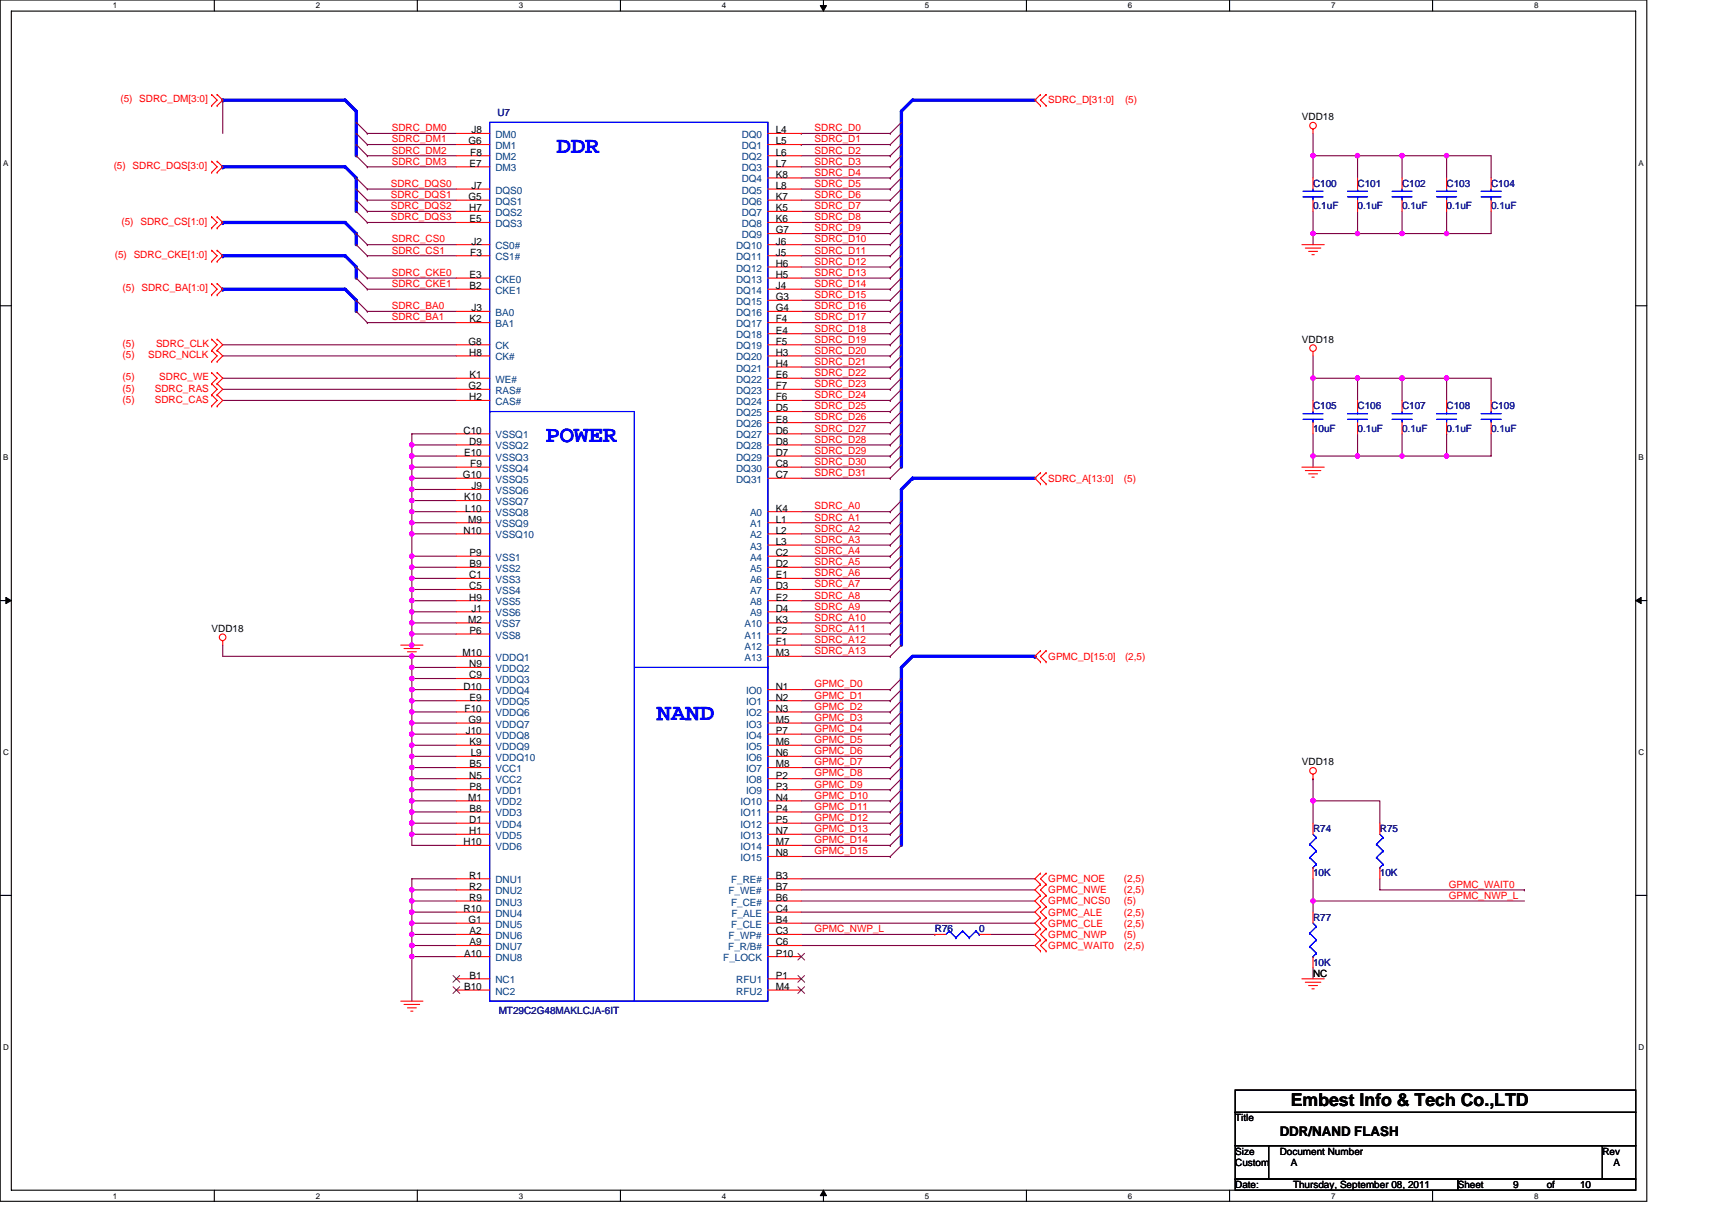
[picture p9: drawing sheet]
<svg xmlns="http://www.w3.org/2000/svg" width="297mm" height="210mm" viewBox="0 0 297 210" stroke-linecap="round" stroke-linejoin="round" font-family="sans-serif">
<path d="M0 0h285.7v208.5h-285.7zM2 1.9h281.8v204.6h-281.8z" fill="none" stroke="#000" stroke-width=".19"/>
<g fill="#fff">
<path d="M19.6 .2h.7v1.6h-.7z"/>
<path d="M19.6 206.8h.7v1.5h-.7z"/>
</g>
<path d="M37.2 0v1.9M37.2 206.5v2" fill="none" stroke="#000" stroke-width=".19"/>
<g fill="#fff">
<path d="M54.8 .2h.8v1.6h-.8z"/>
<path d="M54.8 206.8h.8v1.5h-.8z"/>
</g>
<path d="M72.4 0v1.9M72.4 206.5v2" fill="none" stroke="#000" stroke-width=".19"/>
<g fill="#fff">
<path d="M90 .2h.8v1.6h-.8z"/>
<path d="M90 206.8h.8v1.5h-.8z"/>
</g>
<path d="M107.7 0v1.9M107.7 206.5v2" fill="none" stroke="#000" stroke-width=".19"/>
<g fill="#fff">
<path d="M125.3 .2h.7v1.6h-.7z"/>
<path d="M125.3 206.8h.7v1.5h-.7z"/>
</g>
<path d="M142.9 0v1.9M142.9 206.5v2" fill="none" stroke="#000" stroke-width=".19"/>
<path d="M142.3 1h1.1l-.5 .9zM142.9 206.5l.5 1h-1.1z" fill="#000" stroke="#000" stroke-width=".17"/>
<g fill="#fff">
<path d="M160.5 .2h.7v1.6h-.7z"/>
<path d="M160.5 206.8h.7v1.5h-.7z"/>
</g>
<path d="M178.1 0v1.9M178.1 206.5v2" fill="none" stroke="#000" stroke-width=".19"/>
<g fill="#fff">
<path d="M195.7 .2h.8v1.6h-.8z"/>
<path d="M195.7 206.8h.8v1.5h-.8z"/>
</g>
<path d="M213.3 0v1.9M213.3 206.5v2" fill="none" stroke="#000" stroke-width=".19"/>
<g fill="#fff">
<path d="M230.9 .2h.8v1.6h-.8z"/>
<path d="M230.9 206.8h.8v1.5h-.8z"/>
</g>
<path d="M248.6 0v1.9M248.6 206.5v2" fill="none" stroke="#000" stroke-width=".19"/>
<g fill="#fff">
<path d="M266.2 .2h.7v1.6h-.7z"/>
<path d="M266.2 206.8h.7v1.5h-.7z"/>
<path d="M.5 27.5h.9v1.5h-.9z"/>
<path d="M284.3 27.5h.9v1.5h-.9z"/>
<path d="M.5 78.6h.9v1.6h-.9z"/>
<path d="M284.3 78.6h.9v1.6h-.9z"/>
</g>
<path d="M0 53.1h2M283.8 53.1h1.9" fill="none" stroke="#000" stroke-width=".19"/>
<g fill="#fff">
<path d="M.5 129.8h1v1.5h-1z"/>
<path d="M284.3 129.8h1v1.5h-1z"/>
</g>
<path d="M0 104.2h2M283.8 104.2h1.9" fill="none" stroke="#000" stroke-width=".19"/>
<path d="M1 103.7l1 .5-1 .6zM283.8 104.2l1-.5v1.1z" fill="#000" stroke="#000" stroke-width=".17"/>
<g fill="#fff">
<path d="M.5 181h1v1.5h-1z"/>
<path d="M284.3 181h1v1.5h-1z"/>
</g>
<path d="M0 155.4h2M283.8 155.4h1.9M214.3 189.2h69.5v3.8h-69.5zM214.3 193h69.5v5.8h-69.5zM214.3 198.8h5.8v5.8h-5.8zM220.1 198.8h57.9v5.8h-57.9zM278 198.8h5.8v5.8h-5.8zM214.3 204.6h38.6v1.9h-38.6zM252.9 204.6h30.9v1.9h-30.9z" fill="none" stroke="#000" stroke-width=".19"/>
<g fill="none" stroke="#800040" stroke-width=".19">
<path d="M38.6 17.4v5.8M61.8 21.2h.1M61.8 23.2h.1M61.8 25.1h.1M61.8 27h.1M61.8 30.9h.1M61.8 32.8h.1M61.8 34.7h.1M61.8 36.7h.1M61.8 21.2l1.9 2M61.8 23.2l1.9 1.9M61.8 25.1l1.9 1.9"/>
<path d="M61.8 27l1.9 2M61.8 30.9l1.9 1.9M61.8 32.8l1.9 1.9M61.8 34.7l1.9 2M61.8 36.7l1.9 1.9M63.7 23.2h.1M63.7 25.1h.1M63.7 27h.1M63.7 29h.1M63.7 32.8h.1M63.7 34.7h.1M63.7 36.7h.1"/>
<path d="M63.7 38.6h.1M63.7 23.2h15.5M63.7 25.1h15.5M63.7 27h15.5M63.7 29h15.5M63.7 32.8h15.5M63.7 34.7h15.5M63.7 36.7h15.5M63.7 38.6h15.5M139 23.2h.1M139 25.1h.1M139 23.2h15.5"/>
<path d="M139 25.1h15.5M139 27h15.5M139 29h15.5M139 32.8h15.5M139 34.7h15.5M139 36.7h15.5M139 38.6h15.5M139 30.9h15.5M154.5 27h.1M154.5 29h.1M154.5 30.9h.1M154.5 32.8h.1"/>
<path d="M154.5 34.7h.1M154.5 36.7h.1M154.5 38.6h.1M154.5 23.2h.1M154.5 25.1h.1M156.4 21.2l-1.9 2M156.4 23.2l-1.9 1.9M156.4 25.1l-1.9 1.9M156.4 27l-1.9 2M156.4 29l-1.9 1.9M156.4 30.9l-1.9 1.9M156.4 32.8l-1.9 1.9"/>
<path d="M156.4 34.7l-1.9 2M156.4 36.7l-1.9 1.9M156.4 38.6l-1.9 1.9M227.8 23.2v3.8h7.7M227.8 27h.1M227.8 36.7v3.8M227.8 27v3.9M235.5 27h.1M235.5 27h7.8M235.5 36.7v3.8M235.5 27v3.9M243.3 27h.1"/>
<path d="M243.3 36.7v3.8M243.3 27h15.4v3.9M243.3 27v3.9M251 27h.1M251 27v3.9M251 36.7v3.8M258.7 36.7v3.8h-30.9M38.6 59.8h40.6M61.8 40.5h.1M61.8 42.5h.1M61.8 46.3h.1M61.8 48.3h.1"/>
<path d="M61.8 52.1h.1M61.8 54h.1M61.8 40.5l1.9 2M61.8 42.5l1.9 1.9M61.8 46.3l1.9 2M61.8 48.3l1.9 1.9M61.8 52.1l1.9 1.9M61.8 54l1.9 2M63.7 42.5h.1M63.7 44.4h.1M63.7 48.3h.1M63.7 50.2h.1"/>
<path d="M63.7 54h.1M63.7 56h.1M63.7 42.5h15.5M63.7 44.4h15.5M63.7 48.3h15.5M63.7 50.2h15.5M63.7 54h15.5M63.7 56h15.5M139 42.5h15.5M139 44.4h15.5M139 48.3h15.5M139 50.2h15.5"/>
<path d="M139 54h15.5M139 56h15.5M139 40.5h15.5M139 46.3h15.5M139 52.1h15.5M139 57.9h15.5M139 59.8h15.5M154.5 40.5h.1M154.5 42.5h.1M154.5 44.4h.1M154.5 46.3h.1M154.5 48.3h.1"/>
<path d="M154.5 50.2h.1M154.5 52.1h.1M154.5 54h.1M154.5 56h.1M154.5 57.9h.1M154.5 59.8h.1M156.4 40.5l-1.9 2M156.4 42.5l-1.9 1.9M156.4 44.4l-1.9 1.9M156.4 46.3l-1.9 2M156.4 48.3l-1.9 1.9M156.4 50.2l-1.9 1.9"/>
<path d="M156.4 52.1l-1.9 1.9M156.4 54l-1.9 2M156.4 56l-1.9 1.9M156.4 57.9l-1.9 1.9M156.4 59.8l-1.9 2M227.8 40.5v2M227.8 40.5h.1M235.5 40.5h.1M243.3 40.5h.1M251 40.5h.1M38.6 61.8h40.6M38.6 65.6h40.6"/>
<path d="M38.6 67.6h40.6M38.6 69.5h40.6M71.5 77.2h.1M71.5 79.1h7.7M71.5 79.1h.1M71.5 77.2v15.4M79.2 75.3h-7.7v1.9h7.7M139 65.6h15.5M139 79.1h15.5M139 61.8h15.5M139 63.7h15.5M139 67.6h15.5"/>
<path d="M139 69.5h15.5M139 71.4h15.5M139 73.3h15.5M139 75.3h15.5M139 77.2h15.5M154.5 61.8h.1M154.5 63.7h.1M154.5 65.6h.1M154.5 67.6h.1M154.5 69.5h.1M154.5 71.4h.1M154.5 73.3h.1"/>
<path d="M154.5 75.3h.1M154.5 77.2h.1M154.5 79.1h.1M156.4 61.8l-1.9 1.9M156.4 63.7l-1.9 1.9M156.4 65.6l-1.9 2M156.4 67.6l-1.9 1.9M156.4 69.5l-1.9 1.9M156.4 71.4l-1.9 1.9M156.4 73.3l-1.9 2M156.4 75.3l-1.9 1.9M156.4 77.2l-1.9 1.9"/>
<path d="M156.4 79.1l-1.9 2M227.8 61.8v3.8h7.7M227.8 79.1v2M227.8 79.1h.1M227.8 65.6h.1M227.8 75.3v3.8M227.8 65.6v3.9M227.8 79.1h23.2M235.5 65.6h.1M235.5 65.6h7.8M235.5 75.3v3.8M235.5 79.1h.1"/>
<path d="M235.5 65.6v3.9M243.3 65.6h15.4v3.9M243.3 65.6h.1M243.3 75.3v3.8M243.3 79.1h.1M243.3 65.6v3.9M251 65.6h.1M251 65.6v3.9M251 75.3h.1M251 75.3v3.8M258.7 75.3v3.8h-7.7M71.5 81.1h7.7"/>
<path d="M71.5 81.1h.1M71.5 83h7.7M71.5 83h.1M71.5 84.9h7.7M71.5 84.9h.1M71.5 86.9h7.7M71.5 86.9h.1M71.5 88.8h7.7M71.5 88.8h.1M71.5 90.7h7.7M71.5 90.7h.1M71.5 92.6h7.7"/>
<path d="M71.5 92.6v3.9h7.7M71.5 92.6h.1M71.5 96.5h.1M71.5 98.4h7.7M71.5 98.4h.1M71.5 96.5v11.6M139 81.1h15.5M139 83h15.5M139 88.8h15.5M139 90.7h15.5M139 92.6h15.5M139 94.6h15.5"/>
<path d="M139 96.5h15.5M139 98.4h15.5M154.5 81.1h.1M154.5 83h.1M154.5 88.8h.1M154.5 90.7h.1M154.5 92.6h.1M154.5 94.6h.1M154.5 96.5h.1M154.5 98.4h.1M156.4 81.1l-1.9 1.9M156.4 86.9l-1.9 1.9"/>
<path d="M156.4 88.8l-1.9 1.9M156.4 90.7l-1.9 1.9M156.4 92.6l-1.9 2M156.4 94.6l-1.9 1.9M156.4 96.5l-1.9 1.9M156.4 98.4l-1.9 2M38.6 112v1.9h32.9M71.5 110h.1M71.5 100.4h7.7M71.5 100.4h.1M71.5 102.3h7.7M71.5 102.3h.1"/>
<path d="M71.5 104.2h7.7M71.5 106.2h.1M71.5 106.2h7.7M71.5 108.1h.1M71.5 113.9h.1M71.5 115.8h.1M71.5 115.8v2h7.7M71.5 117.8h.1M71.5 119.7h7.7M71.5 119.7h.1M71.5 104.2h.1M71.5 108.1v1.9"/>
<path d="M71.5 110v2M71.5 117.8v19.3M71.5 110h7.7M71.5 108.1h7.7M71.5 115.8h7.7M79.2 113.9h-7.7v1.9M139 110h15.5M139 108.1h15.5M139 113.9h15.5M139 100.4h15.5M139 102.3h15.5M139 104.2h15.5"/>
<path d="M139 106.2h15.5M139 112h15.5M139 119.7h15.5M154.5 100.4h.1M154.5 102.3h.1M154.5 104.2h.1M154.5 106.2h.1M154.5 108.1h.1M154.5 110h.1M154.5 112h.1M154.5 113.9h.1M154.5 119.7h.1"/>
<path d="M156.4 100.4l-1.9 1.9M156.4 102.3l-1.9 1.9M156.4 104.2l-1.9 2M156.4 106.2l-1.9 1.9M156.4 108.1l-1.9 1.9M156.4 110l-1.9 2M156.4 112l-1.9 1.9M156.4 117.8l-1.9 1.9M156.4 119.7l-1.9 1.9M71.5 121.6h7.7M71.5 121.6h.1M71.5 123.5h7.7"/>
<path d="M71.5 123.5h.1M71.5 125.5h7.7M71.5 125.5h.1M71.5 127.4h7.7M71.5 127.4h.1M71.5 129.3h7.7M71.5 129.3h.1M71.5 131.3h7.7M71.5 131.3h.1M71.5 133.2h7.7M71.5 133.2h.1M71.5 135.1h7.7"/>
<path d="M71.5 137.1v1.9M71.5 137.1h.1M71.5 139h.1M71.5 135.1h.1M71.5 139v1.9M71.5 137.1h7.7M71.5 139h7.7M139 137.1h15.5M139 139h15.5M139 121.6h15.5M139 123.5h15.5M139 125.5h15.5"/>
<path d="M139 127.4h15.5M139 129.3h15.5M139 131.3h15.5M139 133.2h15.5M139 135.1h15.5M154.5 121.6h.1M154.5 123.5h.1M154.5 125.5h.1M154.5 127.4h.1M154.5 129.3h.1M154.5 131.3h.1M154.5 133.2h.1"/>
<path d="M154.5 135.1h.1M154.5 137.1h.1M154.5 139h.1M156.4 121.6l-1.9 1.9M156.4 123.5l-1.9 2M156.4 125.5l-1.9 1.9M156.4 127.4l-1.9 1.9M156.4 129.3l-1.9 2M156.4 131.3l-1.9 1.9M156.4 133.2l-1.9 1.9M156.4 135.1l-1.9 2M156.4 137.1l-1.9 1.9"/>
<path d="M156.4 139l-1.9 1.9M227.8 139h.1M227.8 135.1v3.9h11.6v3.9M227.8 135.1h.1M227.8 139v3.9M71.5 144.8v1.9h7.7M71.5 140.9v2M71.5 140.9h.1M71.5 142.9h.1M71.5 144.8h.1M71.5 154.4h7.7M71.5 154.4h.1"/>
<path d="M71.5 156.4h7.7M71.5 156.4v1.9h7.7M71.5 156.4h.1M71.5 158.3h.1M71.5 142.9v1.9M71.5 154.4v2M71.5 158.3v3.9M71.5 140.9h7.7M71.5 142.9h7.7M71.5 144.8h7.7M79.2 152.5h-7.7v1.9M139 152.5h40.6"/>
<path d="M139 154.4h40.6M139 156.4h40.6M139 158.3h40.6M139 140.9h15.5M139 142.9h15.5M139 144.8h15.5M139 146.7h15.5M139 148.6h15.5M154.5 140.9h.1M154.5 142.9h.1M154.5 144.8h.1M154.5 146.7h.1"/>
<path d="M154.5 148.6h.1M156.4 140.9l-1.9 2M156.4 142.9l-1.9 1.9M156.4 144.8l-1.9 1.9M156.4 146.7l-1.9 1.9M227.8 156.4h.1M227.8 152.5v3.9M227.8 156.4v1.9M227.8 156.4h36.7M239.4 152.5v1.9h25.1M264.5 154.4h.1M71.5 160.2h7.7"/>
<path d="M71.5 162.2v1.9M71.5 162.2h.1M71.5 164.1h.1M71.5 166h7.7M71.5 166h.1M71.5 160.2h.1M71.5 164.1v9.6M71.5 162.2h7.7M71.5 164.1h7.7M139 164.1h40.6M139 160.2h40.6M139 162.2h23.2"/>
<path d="M162.2 162.2h.1M171.8 162.2h7.8M227.8 167.9v2"/>
</g>
<g fill="none" stroke="#00f" stroke-width=".57">
<path d="M38.6 17.4h21.3l1.9 1.9v7.7M38.6 17.4h.1M179.6 17.4h-21.3l-1.9 1.9v61.8M38.6 29h21.3l1.9 1.9v5.8M38.6 29h.1M38.6 38.6h21.3l1.9 1.9v2M38.6 38.6h.1M38.6 44.4h21.3l1.9 1.9v2M38.6 44.4h.1M38.6 50.2h21.3l1.9 1.9v1.9M38.6 50.2h.1M158.3 83l-1.9 1.9v27.1"/>
<path d="M158.3 83h.1M158.3 83h21.3M179.6 113.9h-21.3l-1.9 1.9v30.9M179.6 113.9h.1"/>
</g>
<g fill="#f0f" stroke="#f0f" stroke-width=".19">
<circle cx="71.4" cy="79.1" r=".38"/>
<circle cx="71.4" cy="77.2" r=".38"/>
<circle cx="71.4" cy="110" r=".38"/>
<circle cx="71.4" cy="81.1" r=".38"/>
<circle cx="71.4" cy="83" r=".38"/>
<circle cx="71.4" cy="84.9" r=".38"/>
<circle cx="71.4" cy="86.9" r=".38"/>
<circle cx="71.4" cy="88.8" r=".38"/>
<circle cx="71.4" cy="90.7" r=".38"/>
<circle cx="71.4" cy="92.6" r=".38"/>
<circle cx="71.4" cy="96.5" r=".38"/>
<circle cx="71.4" cy="98.4" r=".38"/>
<circle cx="71.4" cy="100.4" r=".38"/>
<circle cx="71.4" cy="102.3" r=".38"/>
<circle cx="71.4" cy="106.2" r=".38"/>
<circle cx="71.4" cy="108.1" r=".38"/>
<circle cx="71.4" cy="111.9" r=".38"/>
<circle cx="71.4" cy="113.9" r=".38"/>
<circle cx="71.4" cy="115.8" r=".38"/>
<circle cx="71.4" cy="119.7" r=".38"/>
<circle cx="71.4" cy="117.7" r=".38"/>
<circle cx="71.4" cy="121.6" r=".38"/>
<circle cx="71.4" cy="123.5" r=".38"/>
<circle cx="71.4" cy="125.5" r=".38"/>
<circle cx="71.4" cy="127.4" r=".38"/>
<circle cx="71.4" cy="129.3" r=".38"/>
<circle cx="71.4" cy="131.3" r=".38"/>
<circle cx="71.4" cy="133.2" r=".38"/>
<circle cx="71.4" cy="137" r=".38"/>
<circle cx="71.4" cy="139" r=".38"/>
<circle cx="71.4" cy="140.9" r=".38"/>
<circle cx="71.4" cy="142.8" r=".38"/>
<circle cx="71.4" cy="144.8" r=".38"/>
<circle cx="71.4" cy="154.4" r=".38"/>
<circle cx="71.4" cy="156.3" r=".38"/>
<circle cx="71.4" cy="158.3" r=".38"/>
<circle cx="71.4" cy="162.1" r=".38"/>
<circle cx="71.4" cy="164.1" r=".38"/>
<circle cx="71.4" cy="166" r=".38"/>
<circle cx="243.2" cy="27" r=".38"/>
<circle cx="251" cy="27" r=".38"/>
<circle cx="227.8" cy="40.5" r=".38"/>
<circle cx="251" cy="40.5" r=".37"/>
<circle cx="227.8" cy="27" r=".38"/>
<circle cx="235.5" cy="27" r=".38"/>
<circle cx="235.5" cy="40.5" r=".38"/>
<circle cx="251" cy="65.6" r=".38"/>
<circle cx="243.2" cy="65.6" r=".38"/>
<circle cx="227.8" cy="79.1" r=".38"/>
<circle cx="251" cy="79.1" r=".37"/>
<circle cx="227.8" cy="65.6" r=".38"/>
<circle cx="235.5" cy="65.6" r=".38"/>
<circle cx="235.5" cy="79.1" r=".38"/>
<circle cx="243.3" cy="79.1" r=".38"/>
<circle cx="243.3" cy="40.5" r=".38"/>
<circle cx="71.4" cy="160.2" r=".38"/>
<circle cx="71.4" cy="104.2" r=".38"/>
<circle cx="71.4" cy="135.1" r=".38"/>
<circle cx="227.8" cy="156.3" r=".38"/>
<circle cx="227.8" cy="139" r=".38"/>
</g>
<g fill="none" stroke="#f00" stroke-width=".19">
<path d="M36.7 16.4h.1M36.7 18.3h.1M36.7 16.4l1 1-1 .9M37.7 18.3h.1M37.7 16.4h.1M37.7 16.4l.9 1-.9 .9M180.5 16.4h.1M180.5 18.3h.1M180.5 16.4l-.9 1 .9 .9M181.5 18.3h.1M181.5 16.4h.1M181.5 16.4l-1 1 1 .9"/>
<path d="M36.7 28h.1M36.7 29.9h.1M36.7 37.6h.1M36.7 39.6h.1M36.7 28l1 1-1 .9M36.7 37.6l1 1-1 1M37.7 29.9h.1M37.7 28h.1M37.7 39.6h.1M37.7 37.6h.1M37.7 28l.9 1-.9 .9M37.7 37.6l.9 1-.9 1"/>
<path d="M79.2 23.2h5.8M79.2 25.1h5.8M79.2 27h5.8M79.2 29h5.8M79.2 32.8h5.8M79.2 34.7h5.8M79.2 36.7h5.8M79.2 38.6h5.8M133.2 23.2h5.8M133.2 25.1h5.8M133.2 27h5.8M133.2 29h5.8"/>
<path d="M133.2 32.8h5.8M133.2 34.7h5.8M133.2 36.7h5.8M133.2 38.6h5.8M133.2 30.9h5.8M227.8 22.4v.8M227.8 30.9v1.9M227.8 34.7v2M235.5 30.9v1.9M235.5 34.7v2M243.3 30.9v1.9M243.3 34.7v2"/>
<path d="M251 30.9v1.9M251 34.7v2M258.7 30.9v1.9M258.7 34.7v2M36.7 43.4h.1M36.7 45.4h.1M36.7 49.2h.1M36.7 51.2h.1M36.7 58.9h.1M36.7 43.4l1 1-1 1M36.7 49.2l1 1-1 1M36.7 58.9l1 .9-1 1"/>
<path d="M37.7 45.4h.1M37.7 43.4h.1M37.7 51.2h.1M37.7 49.2h.1M37.7 58.9h.1M37.7 43.4l.9 1-.9 1M37.7 49.2l.9 1-.9 1M37.7 58.9l.9 .9-.9 1M79.2 42.5h5.8M79.2 44.4h5.8M79.2 48.3h5.8M79.2 50.2h5.8"/>
<path d="M79.2 54h5.8M79.2 56h5.8M79.2 59.8h5.8M133.2 42.5h5.8M133.2 44.4h5.8M133.2 48.3h5.8M133.2 50.2h5.8M133.2 54h5.8M133.2 56h5.8M133.2 59.8h5.8M133.2 40.5h5.8M133.2 46.3h5.8"/>
<path d="M133.2 52.1h5.8M133.2 57.9h5.8M225.9 42.5h3.9M226.5 43.1h2.7M227.1 43.6h1.5M227.6 44.2h.4M36.7 60.8h.1M36.7 62.7h.1M36.7 64.7h.1M36.7 66.6h.1M36.7 68.5h.1M36.7 70.5h.1"/>
<path d="M36.7 60.8l1 1-1 .9M36.7 64.7l1 .9-1 1M36.7 66.6l1 1-1 .9M36.7 68.5l1 1-1 1M37.7 60.8h.1M37.7 62.7h.1M37.7 66.6h.1M37.7 64.7h.1M37.7 68.5h.1M37.7 70.5h.1M37.7 60.8l.9 1-.9 .9M37.7 64.7l.9 .9-.9 1"/>
<path d="M37.7 66.6l.9 1-.9 .9M37.7 68.5l.9 1-.9 1M79.2 61.8h5.8M79.2 65.6h5.8M79.2 67.6h5.8M79.2 69.5h5.8M79.2 75.3h5.8M79.2 77.2h5.8M79.2 79.1h5.8M133.2 61.8h5.8M133.2 65.6h5.8M133.2 67.6h5.8"/>
<path d="M133.2 69.5h5.8M133.2 75.3h5.8M133.2 77.2h5.8M133.2 79.1h5.8M133.2 63.7h5.8M133.2 71.4h5.8M133.2 73.3h5.8M227.8 61v.8M227.8 69.5v1.9M227.8 73.3v2M235.5 69.5v1.9M235.5 73.3v2"/>
<path d="M243.3 69.5v1.9M243.3 73.3v2M251 69.5v1.9M251 73.3v2M258.7 69.5v1.9M258.7 73.3v2M79.2 81.1h5.8M79.2 83h5.8M79.2 84.9h5.8M79.2 86.9h5.8M79.2 88.8h5.8M79.2 90.7h5.8"/>
<path d="M79.2 92.6h5.8M79.2 96.5h5.8M79.2 98.4h5.8M133.2 81.1h5.8M133.2 83h5.8M133.2 88.8h5.8M133.2 90.7h5.8M133.2 92.6h5.8M133.2 96.5h5.8M133.2 98.4h5.8M133.2 94.6h5.8M180.5 82h.1"/>
<path d="M180.5 84h.1M180.5 82l-.9 1 .9 1M181.5 84h.1M181.5 82h.1M181.5 82l-1 1 1 1M225.9 81.1h3.9M226.5 81.7h2.7M227.1 82.2h1.5M227.6 82.8h.4M38.6 111.2v.8M69.5 112h3.9M70.1 112.5h2.7"/>
<path d="M70.7 113.1h1.5M71.3 113.7h.3M79.2 100.4h5.8M79.2 102.3h5.8M79.2 104.2h5.8M79.2 106.2h5.8M79.2 108.1h5.8M79.2 110h5.8M79.2 113.9h5.8M79.2 115.8h5.8M79.2 117.8h5.8M79.2 119.7h5.8"/>
<path d="M133.2 100.4h5.8M133.2 102.3h5.8M133.2 104.2h5.8M133.2 106.2h5.8M133.2 108.1h5.8M133.2 110h5.8M133.2 113.9h5.8M133.2 119.7h5.8M133.2 112h5.8M180.5 112.9h.1M180.5 114.9h.1M180.5 112.9l-.9 1 .9 1"/>
<path d="M181.5 114.9h.1M181.5 112.9h.1M181.5 112.9l-1 1 1 1M79.2 121.6h5.8M79.2 123.5h5.8M79.2 125.5h5.8M79.2 127.4h5.8M79.2 129.3h5.8M79.2 131.3h5.8M79.2 133.2h5.8M79.2 135.1h5.8M79.2 137.1h5.8"/>
<path d="M79.2 139h5.8M133.2 121.6h5.8M133.2 123.5h5.8M133.2 125.5h5.8M133.2 127.4h5.8M133.2 129.3h5.8M133.2 131.3h5.8M133.2 133.2h5.8M133.2 135.1h5.8M133.2 137.1h5.8M133.2 139h5.8M227.8 134.3v.8"/>
<path d="M79.2 140.9h5.8M79.2 142.9h5.8M79.2 144.8h5.8M79.2 146.7h5.8M79.2 152.5h5.8M79.2 154.4h5.8M79.2 156.4h5.8M79.2 158.3h5.8M133.2 140.9h5.8M133.2 142.9h5.8M133.2 144.8h5.8M133.2 146.7h5.8"/>
<path d="M133.2 152.5h5.8M133.2 154.4h5.8M133.2 156.4h5.8M133.2 158.3h5.8M133.2 148.6h5.8M180.5 151.5h.1M180.5 153.5h.1M180.5 155.4h.1M180.5 157.3h.1M180.5 159.3h.1M180.5 151.5l-.9 1 .9 1M180.5 153.5l-.9 .9 .9 1"/>
<path d="M180.5 155.4l-.9 1 .9 .9M180.5 157.3l-.9 1 .9 1M180.5 159.3l-.9 .9 .9 1M181.5 153.5h.1M181.5 151.5h.1M181.5 155.4h.1M181.5 157.3h.1M181.5 159.3h.1M181.5 151.5l-1 1 1 1M181.5 153.5l-1 .9 1 1M181.5 155.4l-1 1 1 .9M181.5 157.3l-1 1 1 1"/>
<path d="M181.5 159.3l-1 .9 1 1M227.8 142.9v1.9M227.8 150.6v1.9M227.8 158.3v1.9M239.4 142.9v1.9M239.4 150.6v1.9M69.5 173.7h3.9M70.1 174.3h2.7M70.7 174.9h1.5M71.3 175.5h.3M79.2 162.2h5.8M79.2 160.2h5.8"/>
<path d="M79.2 164.1h5.8M79.2 166h5.8M79.2 169.9h5.8M79.2 171.8h5.8M133.2 162.2h5.8M133.2 160.2h5.8M133.2 164.1h5.8M133.2 166h5.8M133.2 169.9h5.8M133.2 171.8h5.8M162.2 162.2h1.9M169.9 162.2h1.9"/>
<path d="M180.5 161.2h.1M180.5 163.1h.1M180.5 165h.1M180.5 161.2l-.9 1 .9 .9M180.5 163.1l-.9 1 .9 .9M181.5 161.2h.1M181.5 163.1h.1M181.5 165h.1M181.5 161.2l-1 1 1 .9M181.5 163.1l-1 1 1 .9M225.9 169.9h3.9M226.5 170.5h2.7"/>
<path d="M227.1 171h1.5M227.6 171.6h.4M227.8 166v1.9"/>
<circle cx="227.8" cy="21.8" r=".57"/>
<circle cx="227.8" cy="60.4" r=".57"/>
<circle cx="38.6" cy="110.6" r=".57"/>
<circle cx="227.8" cy="133.8" r=".57"/>
</g>
<g fill="none" stroke="#00f" stroke-width=".19">
<path d="M85 21.2h48.2v152.5h-48.2zM226.1 34.2h3.4M226.1 33.2h3.4M227.8 32.8v.4M227.8 34.2h.1M227.8 34.2v.5M233.8 34.2h3.5M233.8 33.2h3.5M235.5 32.8v.4M235.5 34.2h.1M235.5 34.2v.5M241.5 34.2h3.5"/>
<path d="M241.5 33.2h3.5M243.3 32.8v.4M243.3 34.2h.1M243.3 34.2v.5M249.3 34.2h3.4M249.3 33.2h3.4M251 32.8v.4M251 34.2h.1M251 34.2v.5M257 34.2h3.5M257 33.2h3.5M258.7 32.8v.4"/>
<path d="M258.7 34.2h.1M258.7 34.2v.5M85 71.4h25.1v102.3M226.1 72.8h3.4M226.1 71.8h3.4M227.8 71.4v.4M227.8 72.8h.1M227.8 72.8v.5M233.8 72.8h3.5M233.8 71.8h3.5M235.5 71.4v.4M235.5 72.8h.1"/>
<path d="M235.5 72.8v.5M241.5 72.8h3.5M241.5 71.8h3.5M243.3 71.4v.4M243.3 72.8h.1M243.3 72.8v.5M249.3 72.8h3.4M249.3 71.8h3.4M251 71.4v.4M251 72.8h.1M251 72.8v.5M257 72.8h3.5"/>
<path d="M257 71.8h3.5M258.7 71.4v.4M258.7 72.8h.1M258.7 72.8v.5M110.1 115.8h23.1M133.2 115.8h.1M227.2 146.5h.1M227.2 148.8h.1M227.2 146.5l1.2 1.2M227.2 148.8l1.2 1.2M227.8 150.6h.1M227.8 144.8l.6 .6"/>
<path d="M228.4 145.4h.1M228.4 147.7h.1M228.4 150h.1M228.4 145.4l-1.2 1.1M228.4 147.7l-1.2 1.1M228.4 150l-.6 .6M238.8 146.5h.1M238.8 148.8h.1M238.8 146.5l1.2 1.2M238.8 148.8l1.2 1.2M239.4 150.6h.1M239.4 144.8l.6 .6"/>
<path d="M240 145.4h.1M240 147.7h.1M240 150h.1M240 145.4l-1.2 1.1M240 147.7l-1.2 1.1M240 150l-.6 .6M164.7 161.6h.1M164.7 161.6l-.6 .6M164.7 161.6l1.2 1.1M165.9 162.7h.1M167 161.6h.1M167 161.6l-1.1 1.1"/>
<path d="M167 161.6l1.2 1.1M168.2 162.7h.1M169.3 161.6h.1M169.3 161.6l-1.1 1.1M169.3 161.6l.6 .6M169.9 162.2h.1M227.2 161.9h.1M227.2 164.3h.1M227.2 161.9l1.2 1.2M227.2 164.3l1.2 1.1M227.8 166h.1M227.8 160.2l.6 .6"/>
<path d="M228.4 160.8h.1M228.4 163.1h.1M228.4 165.4h.1M228.4 160.8l-1.2 1.1M228.4 163.1l-1.2 1.2M228.4 165.4l-.6 .6"/>
</g>
<path d="M78.6 169.3l1.2 1.2M78.6 171.2l1.2 1.2M79.8 169.3l-1.2 1.2M79.8 171.2l-1.2 1.2M138.4 165.4l1.2 1.2M138.4 169.3l1.2 1.2M138.4 171.2l1.2 1.2M139.6 165.4l-1.2 1.2M139.6 169.3l-1.2 1.2M139.6 171.2l-1.2 1.2" fill="none" stroke="#804000" stroke-width=".17"/>
<g font-size="4" fill="#00f">
<text x="96.6" y="26.5">DDR</text>
<text x="94.6" y="76.7">POWER</text>
<text x="113.9" y="125">NAND</text>
</g>
<text font-size="3.1" x="224" y="192">Embest Info &amp; Tech Co.,LTD</text>
<text font-size="2.3" x="222" y="197.1">DDR/NAND FLASH</text>
<g font-size="1.7" fill="#f00">
<text x="20.9" y="17.8">(5) SDRC_DM[3:0]</text>
<text x="181.9" y="17.9">SDRC_D[31:0]</text>
<text x="195.2" y="17.9">(5)</text>
<text x="68" y="22.8">SDRC_DM0</text>
<text x="141.3" y="22.8">SDRC_D0</text>
<text x="19.7" y="29.3">(5) SDRC_DQS[3:0]</text>
<text x="68" y="24.7">SDRC_DM1</text>
<text x="68" y="26.6">SDRC_DM2</text>
<text x="68" y="28.6">SDRC_DM3</text>
<text x="141.3" y="24.7">SDRC_D1</text>
<text x="141.3" y="26.6">SDRC_D2</text>
<text x="141.3" y="28.6">SDRC_D3</text>
<text x="67.8" y="32.4">SDRC_DQS0</text>
<text x="67.8" y="34.4">SDRC_DQS1</text>
<text x="141.3" y="30.5">SDRC_D4</text>
<text x="141.3" y="32.4">SDRC_D5</text>
<text x="141.3" y="34.4">SDRC_D6</text>
<text x="21.1" y="39">(5) SDRC_CS[1:0]</text>
<text x="67.8" y="36.3">SDRC_DQS2</text>
<text x="67.8" y="38.2">SDRC_DQS3</text>
<text x="141.3" y="36.3">SDRC_D7</text>
<text x="141.3" y="38.2">SDRC_D8</text>
<text x="141.3" y="40.2">SDRC_D9</text>
<text x="19.9" y="44.8">(5) SDRC_CKE[1:0]</text>
<text x="68" y="42.1">SDRC_CS0</text>
<text x="68" y="44">SDRC_CS1</text>
<text x="68" y="47.9">SDRC_CKE0</text>
<text x="141.3" y="42.1">SDRC_D10</text>
<text x="141.3" y="44">SDRC_D11</text>
<text x="141.3" y="46">SDRC_D12</text>
<text x="141.3" y="47.9">SDRC_D13</text>
<text x="21.3" y="50.6">(5) SDRC_BA[1:0]</text>
<text x="68" y="49.8">SDRC_CKE1</text>
<text x="68" y="53.7">SDRC_BA0</text>
<text x="141.3" y="49.8">SDRC_D14</text>
<text x="141.3" y="51.7">SDRC_D15</text>
<text x="141.3" y="53.7">SDRC_D16</text>
<text x="68" y="55.6">SDRC_BA1</text>
<text x="141.3" y="55.6">SDRC_D17</text>
<text x="141.3" y="57.5">SDRC_D18</text>
<text x="141.3" y="59.5">SDRC_D19</text>
<text x="21.3" y="62.1">(5)</text>
<text x="21.3" y="60.2">(5)</text>
<text x="25.7" y="62.1">SDRC_NCLK</text>
<text x="27.1" y="60.2">SDRC_CLK</text>
<text x="141.3" y="61.4">SDRC_D20</text>
<text x="141.3" y="63.3">SDRC_D21</text>
<text x="141.3" y="65.3">SDRC_D22</text>
<text x="21.3" y="66">(5)</text>
<text x="21.3" y="67.9">(5)</text>
<text x="21.3" y="69.9">(5)</text>
<text x="26.9" y="67.9">SDRC_RAS</text>
<text x="26.9" y="69.9">SDRC_CAS</text>
<text x="27.6" y="66">SDRC_WE</text>
<text x="141.3" y="67.2">SDRC_D23</text>
<text x="141.3" y="69.1">SDRC_D24</text>
<text x="141.3" y="71">SDRC_D25</text>
<text x="141.3" y="73">SDRC_D26</text>
<text x="141.3" y="74.9">SDRC_D27</text>
<text x="141.3" y="76.8">SDRC_D28</text>
<text x="141.3" y="78.8">SDRC_D29</text>
<text x="141.3" y="80.7">SDRC_D30</text>
<text x="141.3" y="82.6">SDRC_D31</text>
<text x="181.9" y="83.6">SDRC_A[13:0]</text>
<text x="195" y="83.6">(5)</text>
<text x="141.3" y="88.4">SDRC_A0</text>
<text x="141.3" y="90.3">SDRC_A1</text>
<text x="141.3" y="92.3">SDRC_A2</text>
<text x="141.3" y="94.2">SDRC_A3</text>
<text x="141.3" y="96.1">SDRC_A4</text>
<text x="141.3" y="98.1">SDRC_A5</text>
<text x="141.3" y="100">SDRC_A6</text>
<text x="141.3" y="101.9">SDRC_A7</text>
<text x="141.3" y="103.9">SDRC_A8</text>
<text x="141.3" y="105.8">SDRC_A9</text>
<text x="141.3" y="107.7">SDRC_A10</text>
<text x="141.3" y="109.6">SDRC_A11</text>
<text x="141.3" y="111.6">SDRC_A12</text>
<text x="141.3" y="113.5">SDRC_A13</text>
<text x="141.3" y="119.3">GPMC_D0</text>
<text x="181.9" y="114.5">GPMC_D[15:0]</text>
<text x="195.2" y="114.5">(2,5)</text>
<text x="141.3" y="121.2">GPMC_D1</text>
<text x="141.3" y="123.2">GPMC_D2</text>
<text x="141.3" y="125.1">GPMC_D3</text>
<text x="141.3" y="127">GPMC_D4</text>
<text x="141.3" y="128.9">GPMC_D5</text>
<text x="141.3" y="130.9">GPMC_D6</text>
<text x="141.3" y="132.8">GPMC_D7</text>
<text x="141.3" y="134.7">GPMC_D8</text>
<text x="141.3" y="136.7">GPMC_D9</text>
<text x="141.3" y="138.6">GPMC_D10</text>
<text x="141.3" y="140.5">GPMC_D11</text>
<text x="141.3" y="142.5">GPMC_D12</text>
<text x="141.3" y="144.4">GPMC_D13</text>
<text x="141.3" y="146.3">GPMC_D14</text>
<text x="141.3" y="148.3">GPMC_D15</text>
<text x="181.9" y="153.1">GPMC_NOE</text>
<text x="181.9" y="155">GPMC_NWE</text>
<text x="195" y="153.1">(2,5)</text>
<text x="195" y="155">(2,5)</text>
<text x="251.4" y="156">GPMC_NWP_L</text>
<text x="251.4" y="154.1">GPMC_WAIT0</text>
<text x="141.3" y="161.8">GPMC_NWP_L</text>
<text x="181.9" y="156.9">GPMC_NCS0</text>
<text x="181.9" y="158.9">GPMC_ALE</text>
<text x="181.9" y="160.8">GPMC_CLE</text>
<text x="195" y="156.9">(5)</text>
<text x="195" y="160.8">(2,5)</text>
<text x="195" y="158.9">(2,5)</text>
<text x="181.9" y="162.7">GPMC_NWP</text>
<text x="181.9" y="164.7">GPMC_WAIT0</text>
<text x="195" y="162.7">(5)</text>
<text x="195" y="164.7">(2,5)</text>
</g>
<g font-size="1.7">
<text x="81.8" y="23.1">J8</text>
<text x="134.6" y="23.1">L4</text>
<text x="225.9" y="20.8">VDD18</text>
<text x="81.3" y="25.1">G6</text>
<text x="81.5" y="28.9">E7</text>
<text x="81.6" y="27">F8</text>
<text x="134.6" y="25.1">L5</text>
<text x="134.6" y="27">L6</text>
<text x="134.6" y="28.9">L7</text>
<text x="81.3" y="34.7">G5</text>
<text x="81.8" y="32.8">J7</text>
<text x="134.6" y="30.9">K8</text>
<text x="134.6" y="32.8">L8</text>
<text x="134.6" y="34.7">K7</text>
<text x="81.4" y="36.7">H7</text>
<text x="81.5" y="38.6">E5</text>
<text x="134.6" y="36.7">K5</text>
<text x="134.6" y="38.6">K6</text>
<text x="134.6" y="40.5">G7</text>
<text x="81.6" y="44.4">F3</text>
<text x="81.8" y="42.4">J2</text>
<text x="134.6" y="42.4">J6</text>
<text x="134.6" y="44.4">J5</text>
<text x="134.6" y="46.3">H6</text>
<text x="81.5" y="48.2">E3</text>
<text x="81.5" y="50.2">B2</text>
<text x="134.6" y="48.2">H5</text>
<text x="134.6" y="50.2">J4</text>
<text x="134.6" y="52.1">G3</text>
<text x="81.3" y="59.8">G8</text>
<text x="81.5" y="56">K2</text>
<text x="81.8" y="54">J3</text>
<text x="134.6" y="54">G4</text>
<text x="134.6" y="56">F4</text>
<text x="134.6" y="57.9">E4</text>
<text x="134.6" y="59.8">F5</text>
<text x="225.9" y="59.5">VDD18</text>
<text x="81.4" y="61.7">H8</text>
<text x="81.5" y="65.6">K1</text>
<text x="134.6" y="61.7">H3</text>
<text x="134.6" y="63.7">H4</text>
<text x="134.6" y="65.6">E6</text>
<text x="81.3" y="67.5">G2</text>
<text x="81.4" y="69.5">H2</text>
<text x="134.6" y="67.5">F7</text>
<text x="134.6" y="69.5">F6</text>
<text x="134.6" y="71.4">D5</text>
<text x="80.4" y="75.3">C10</text>
<text x="81.4" y="77.2">D9</text>
<text x="134.6" y="73.3">E8</text>
<text x="134.6" y="75.3">D6</text>
<text x="134.6" y="77.2">D8</text>
<text x="80.3" y="83">G10</text>
<text x="80.5" y="79.1">E10</text>
<text x="81.6" y="81">F9</text>
<text x="134.6" y="79.1">D7</text>
<text x="134.6" y="81">C8</text>
<text x="134.6" y="83">C7</text>
<text x="80.5" y="86.8">K10</text>
<text x="80.7" y="88.8">L10</text>
<text x="81.8" y="84.9">J9</text>
<text x="134.6" y="88.8">K4</text>
<text x="80.4" y="92.6">N10</text>
<text x="81.2" y="90.7">M9</text>
<text x="134.6" y="90.7">L1</text>
<text x="134.6" y="92.6">L2</text>
<text x="134.6" y="94.6">L3</text>
<text x="81.4" y="100.4">C1</text>
<text x="81.5" y="96.5">P9</text>
<text x="81.5" y="98.4">B9</text>
<text x="134.6" y="96.5">C2</text>
<text x="134.6" y="98.4">D2</text>
<text x="134.6" y="100.4">E1</text>
<text x="81.4" y="102.3">C5</text>
<text x="81.4" y="104.2">H9</text>
<text x="81.8" y="106.2">J1</text>
<text x="134.6" y="102.3">D3</text>
<text x="134.6" y="104.2">E2</text>
<text x="134.6" y="106.2">D4</text>
<text x="36.7" y="109.6">VDD18</text>
<text x="80.3" y="113.9">M10</text>
<text x="81.2" y="108.1">M2</text>
<text x="81.5" y="110">P6</text>
<text x="134.6" y="108.1">K3</text>
<text x="134.6" y="110">F2</text>
<text x="134.6" y="111.9">F1</text>
<text x="134.6" y="113.9">M3</text>
<text x="80.4" y="119.7">D10</text>
<text x="81.4" y="115.8">N9</text>
<text x="81.4" y="117.7">C9</text>
<text x="134.6" y="119.7">N1</text>
<text x="80.6" y="123.5">F10</text>
<text x="81.3" y="125.5">G9</text>
<text x="81.5" y="121.6">E9</text>
<text x="134.6" y="121.6">N2</text>
<text x="134.6" y="123.5">N3</text>
<text x="134.6" y="125.5">M5</text>
<text x="80.8" y="127.4">J10</text>
<text x="81.5" y="129.3">K9</text>
<text x="81.7" y="131.2">L9</text>
<text x="134.6" y="127.4">P7</text>
<text x="134.6" y="129.3">M6</text>
<text x="134.6" y="131.2">N6</text>
<text x="81.4" y="135.1">N5</text>
<text x="81.5" y="133.2">B5</text>
<text x="81.5" y="137">P8</text>
<text x="134.6" y="133.2">M8</text>
<text x="134.6" y="135.1">P2</text>
<text x="134.6" y="137">P3</text>
<text x="225.9" y="132.8">VDD18</text>
<text x="81.2" y="139">M1</text>
<text x="81.4" y="142.8">D1</text>
<text x="81.5" y="140.9">B8</text>
<text x="134.6" y="139">N4</text>
<text x="134.6" y="140.9">P4</text>
<text x="134.6" y="142.8">P5</text>
<text x="80.4" y="146.7">H10</text>
<text x="81.4" y="144.8">H1</text>
<text x="134.6" y="144.8">N7</text>
<text x="134.6" y="146.7">M7</text>
<text x="134.6" y="148.6">N8</text>
<text x="81.4" y="152.5">R1</text>
<text x="81.4" y="154.4">R2</text>
<text x="134.6" y="154.4">B7</text>
<text x="134.6" y="152.5">B3</text>
<text x="80.4" y="158.3">R10</text>
<text x="81.3" y="160.2">G1</text>
<text x="81.4" y="156.3">R9</text>
<text x="134.6" y="158.3">C4</text>
<text x="134.6" y="156.3">B6</text>
<text x="134.6" y="160.2">B4</text>
<text x="80.5" y="166">A10</text>
<text x="81.5" y="162.1">A2</text>
<text x="81.5" y="164.1">A9</text>
<text x="134.6" y="162.1">C3</text>
<text x="134.6" y="166">P10</text>
<text x="134.6" y="164.1">C6</text>
<text x="80.5" y="171.8">B10</text>
<text x="81.5" y="169.8">B1</text>
<text x="134.6" y="169.8">P1</text>
<text x="134.6" y="171.8">M4</text>
<text x="227.8" y="169.5">NC</text>
<text x="214.3" y="194.6">Title</text>
<text x="214.3" y="200.4">Size</text>
<text x="214.3" y="202.3">Custom</text>
<text x="222" y="200.4">Document Number</text>
<text x="224" y="202.3">A</text>
<text x="278" y="200.4">Rev</text>
<text x="279.9" y="202.3">A</text>
<text x="214.3" y="206.2">Date:</text>
<text x="224.3" y="206.2">Thursday, September 08, 2011</text>
<text x="252.9" y="206.2">Sheet</text>
<text x="262.6" y="206.2">9</text>
<text x="268.4" y="206.2">of</text>
<text x="274.1" y="206.2">10</text>
</g>
<g font-size="1.7" fill="#004080">
<text x="86" y="23.9">DM0</text>
<text x="128.7" y="23.9">DQ0</text>
<text x="86" y="25.9">DM1</text>
<text x="86" y="27.8">DM2</text>
<text x="86" y="29.7">DM3</text>
<text x="128.7" y="25.9">DQ1</text>
<text x="128.7" y="27.8">DQ2</text>
<text x="128.7" y="29.7">DQ3</text>
<text x="86" y="33.6">DQS0</text>
<text x="86" y="35.5">DQS1</text>
<text x="128.7" y="31.7">DQ4</text>
<text x="128.7" y="33.6">DQ5</text>
<text x="128.7" y="35.5">DQ6</text>
<text x="86" y="37.5">DQS2</text>
<text x="86" y="39.4">DQS3</text>
<text x="128.7" y="37.5">DQ7</text>
<text x="128.7" y="39.4">DQ8</text>
<text x="128.7" y="41.3">DQ9</text>
<text x="86" y="43.2">CS0#</text>
<text x="86" y="45.2">CS1#</text>
<text x="127.7" y="43.2">DQ10</text>
<text x="127.7" y="45.2">DQ11</text>
<text x="127.7" y="47.1">DQ12</text>
<text x="86" y="49">CKE0</text>
<text x="86" y="51">CKE1</text>
<text x="127.7" y="49">DQ13</text>
<text x="127.7" y="51">DQ14</text>
<text x="127.7" y="52.9">DQ15</text>
<text x="86" y="54.8">BA0</text>
<text x="86" y="56.8">BA1</text>
<text x="127.7" y="54.8">DQ16</text>
<text x="127.7" y="56.8">DQ17</text>
<text x="127.7" y="58.7">DQ18</text>
<text x="86" y="60.6">CK</text>
<text x="86" y="62.5">CK#</text>
<text x="127.7" y="60.6">DQ19</text>
<text x="127.7" y="62.5">DQ20</text>
<text x="127.7" y="64.5">DQ21</text>
<text x="86" y="66.4">WE#</text>
<text x="86" y="68.3">RAS#</text>
<text x="86" y="70.3">CAS#</text>
<text x="127.7" y="66.4">DQ22</text>
<text x="127.7" y="68.3">DQ23</text>
<text x="127.7" y="70.3">DQ24</text>
<text x="86" y="76.1">VSSQ1</text>
<text x="86" y="78">VSSQ2</text>
<text x="127.7" y="72.2">DQ25</text>
<text x="127.7" y="74.1">DQ26</text>
<text x="127.7" y="76.1">DQ27</text>
<text x="127.7" y="78">DQ28</text>
<text x="86" y="79.9">VSSQ3</text>
<text x="86" y="81.9">VSSQ4</text>
<text x="86" y="83.8">VSSQ5</text>
<text x="127.7" y="79.9">DQ29</text>
<text x="127.7" y="81.9">DQ30</text>
<text x="127.7" y="83.8">DQ31</text>
<text x="86" y="85.7">VSSQ6</text>
<text x="86" y="87.7">VSSQ7</text>
<text x="86" y="89.6">VSSQ8</text>
<text x="130.1" y="89.6">A0</text>
<text x="86" y="91.5">VSSQ9</text>
<text x="86" y="93.4">VSSQ10</text>
<text x="130.1" y="91.5">A1</text>
<text x="130.1" y="93.4">A2</text>
<text x="130.1" y="95.4">A3</text>
<text x="86" y="97.3">VSS1</text>
<text x="86" y="99.2">VSS2</text>
<text x="86" y="101.2">VSS3</text>
<text x="130.1" y="97.3">A4</text>
<text x="130.1" y="99.2">A5</text>
<text x="130.1" y="101.2">A6</text>
<text x="86" y="103.1">VSS4</text>
<text x="86" y="105">VSS5</text>
<text x="86" y="107">VSS6</text>
<text x="130.1" y="103.1">A7</text>
<text x="130.1" y="105">A8</text>
<text x="130.1" y="107">A9</text>
<text x="86" y="108.9">VSS7</text>
<text x="86" y="110.8">VSS8</text>
<text x="129.2" y="108.9">A10</text>
<text x="129.2" y="110.8">A11</text>
<text x="129.2" y="112.7">A12</text>
<text x="86" y="114.7">VDDQ1</text>
<text x="86" y="116.6">VDDQ2</text>
<text x="86" y="118.5">VDDQ3</text>
<text x="129.2" y="114.7">A13</text>
<text x="86" y="120.5">VDDQ4</text>
<text x="86" y="122.4">VDDQ5</text>
<text x="86" y="124.3">VDDQ6</text>
<text x="129.5" y="120.5">IO0</text>
<text x="129.5" y="122.4">IO1</text>
<text x="129.5" y="124.3">IO2</text>
<text x="86" y="126.3">VDDQ7</text>
<text x="86" y="128.2">VDDQ8</text>
<text x="86" y="130.1">VDDQ9</text>
<text x="129.5" y="126.3">IO3</text>
<text x="129.5" y="128.2">IO4</text>
<text x="129.5" y="130.1">IO5</text>
<text x="86" y="132">VDDQ10</text>
<text x="86" y="134">VCC1</text>
<text x="86" y="135.9">VCC2</text>
<text x="86" y="137.8">VDD1</text>
<text x="129.5" y="132">IO6</text>
<text x="129.5" y="134">IO7</text>
<text x="129.5" y="135.9">IO8</text>
<text x="129.5" y="137.8">IO9</text>
<text x="86" y="139.8">VDD2</text>
<text x="86" y="141.7">VDD3</text>
<text x="86" y="143.6">VDD4</text>
<text x="128.5" y="139.8">IO10</text>
<text x="128.5" y="141.7">IO11</text>
<text x="128.5" y="143.6">IO12</text>
<text x="86" y="145.6">VDD5</text>
<text x="86" y="147.5">VDD6</text>
<text x="128.5" y="145.6">IO13</text>
<text x="128.5" y="147.5">IO14</text>
<text x="128.5" y="149.4">IO15</text>
<text x="86" y="153.3">DNU1</text>
<text x="86" y="155.2">DNU2</text>
<text x="126.4" y="155.2">F_WE#</text>
<text x="126.8" y="153.3">F_RE#</text>
<text x="86" y="157.1">DNU3</text>
<text x="86" y="159.1">DNU4</text>
<text x="86" y="161">DNU5</text>
<text x="126.8" y="157.1">F_CE#</text>
<text x="126.8" y="161">F_CLE</text>
<text x="126.9" y="159.1">F_ALE</text>
<text x="86" y="162.9">DNU6</text>
<text x="86" y="164.9">DNU7</text>
<text x="86" y="166.8">DNU8</text>
<text x="125.5" y="166.8">F_LOCK</text>
<text x="126.4" y="164.9">F_R/B#</text>
<text x="126.4" y="162.9">F_WP#</text>
<text x="86" y="170.6">NC1</text>
<text x="86" y="172.6">NC2</text>
<text x="127.7" y="170.6">RFU1</text>
<text x="127.7" y="172.6">RFU2</text>
</g>
<g font-size="1.7" fill="#000080">
<text x="86.3" y="20.1">U7</text>
<text x="227.8" y="32.4">C100</text>
<text x="235.5" y="32.4">C101</text>
<text x="243.3" y="32.4">C102</text>
<text x="251" y="32.4">C103</text>
<text x="258.7" y="32.4">C104</text>
<text x="227.8" y="36.3">0.1uF</text>
<text x="235.5" y="36.3">0.1uF</text>
<text x="243.3" y="36.3">0.1uF</text>
<text x="251" y="36.3">0.1uF</text>
<text x="258.7" y="36.3">0.1uF</text>
<text x="227.8" y="71">C105</text>
<text x="235.5" y="71">C106</text>
<text x="243.3" y="71">C107</text>
<text x="251" y="71">C108</text>
<text x="258.7" y="71">C109</text>
<text x="227.8" y="74.9">10uF</text>
<text x="235.5" y="74.9">0.1uF</text>
<text x="243.3" y="74.9">0.1uF</text>
<text x="251" y="74.9">0.1uF</text>
<text x="258.7" y="74.9">0.1uF</text>
<text x="227.8" y="144.4">R74</text>
<text x="239.4" y="144.4">R75</text>
<text x="227.8" y="152.1">10K</text>
<text x="239.4" y="152.1">10K</text>
<text x="162.2" y="161.8">R76</text>
<text x="169.9" y="161.8">0</text>
<text x="227.8" y="159.8">R77</text>
<text x="227.8" y="167.6">10K</text>
<text x="86.5" y="176">MT29C2G48MAKLCJA-6IT</text>
</g>
<g font-size="1.4">
<text x="19.6" y="1.5">1</text>
<text x="54.8" y="1.5">2</text>
<text x="90" y="1.5">3</text>
<text x="125.3" y="1.5">4</text>
<text x="160.5" y="1.5">5</text>
<text x="195.7" y="1.5">6</text>
<text x="230.9" y="1.5">7</text>
<text x="266.2" y="1.5">8</text>
<text x=".5" y="28.7">A</text>
<text x="284.3" y="28.7">A</text>
<text x=".5" y="79.9">B</text>
<text x="284.3" y="79.9">B</text>
<text x=".5" y="131">C</text>
<text x="284.3" y="131">C</text>
<text x=".5" y="182.2">D</text>
<text x="284.3" y="182.2">D</text>
<text x="19.6" y="208">1</text>
<text x="54.8" y="208">2</text>
<text x="90" y="208">3</text>
<text x="125.3" y="208">4</text>
<text x="160.5" y="208">5</text>
<text x="195.7" y="208">6</text>
<text x="230.9" y="208">7</text>
<text x="266.2" y="208">8</text>
</g>
</svg>
